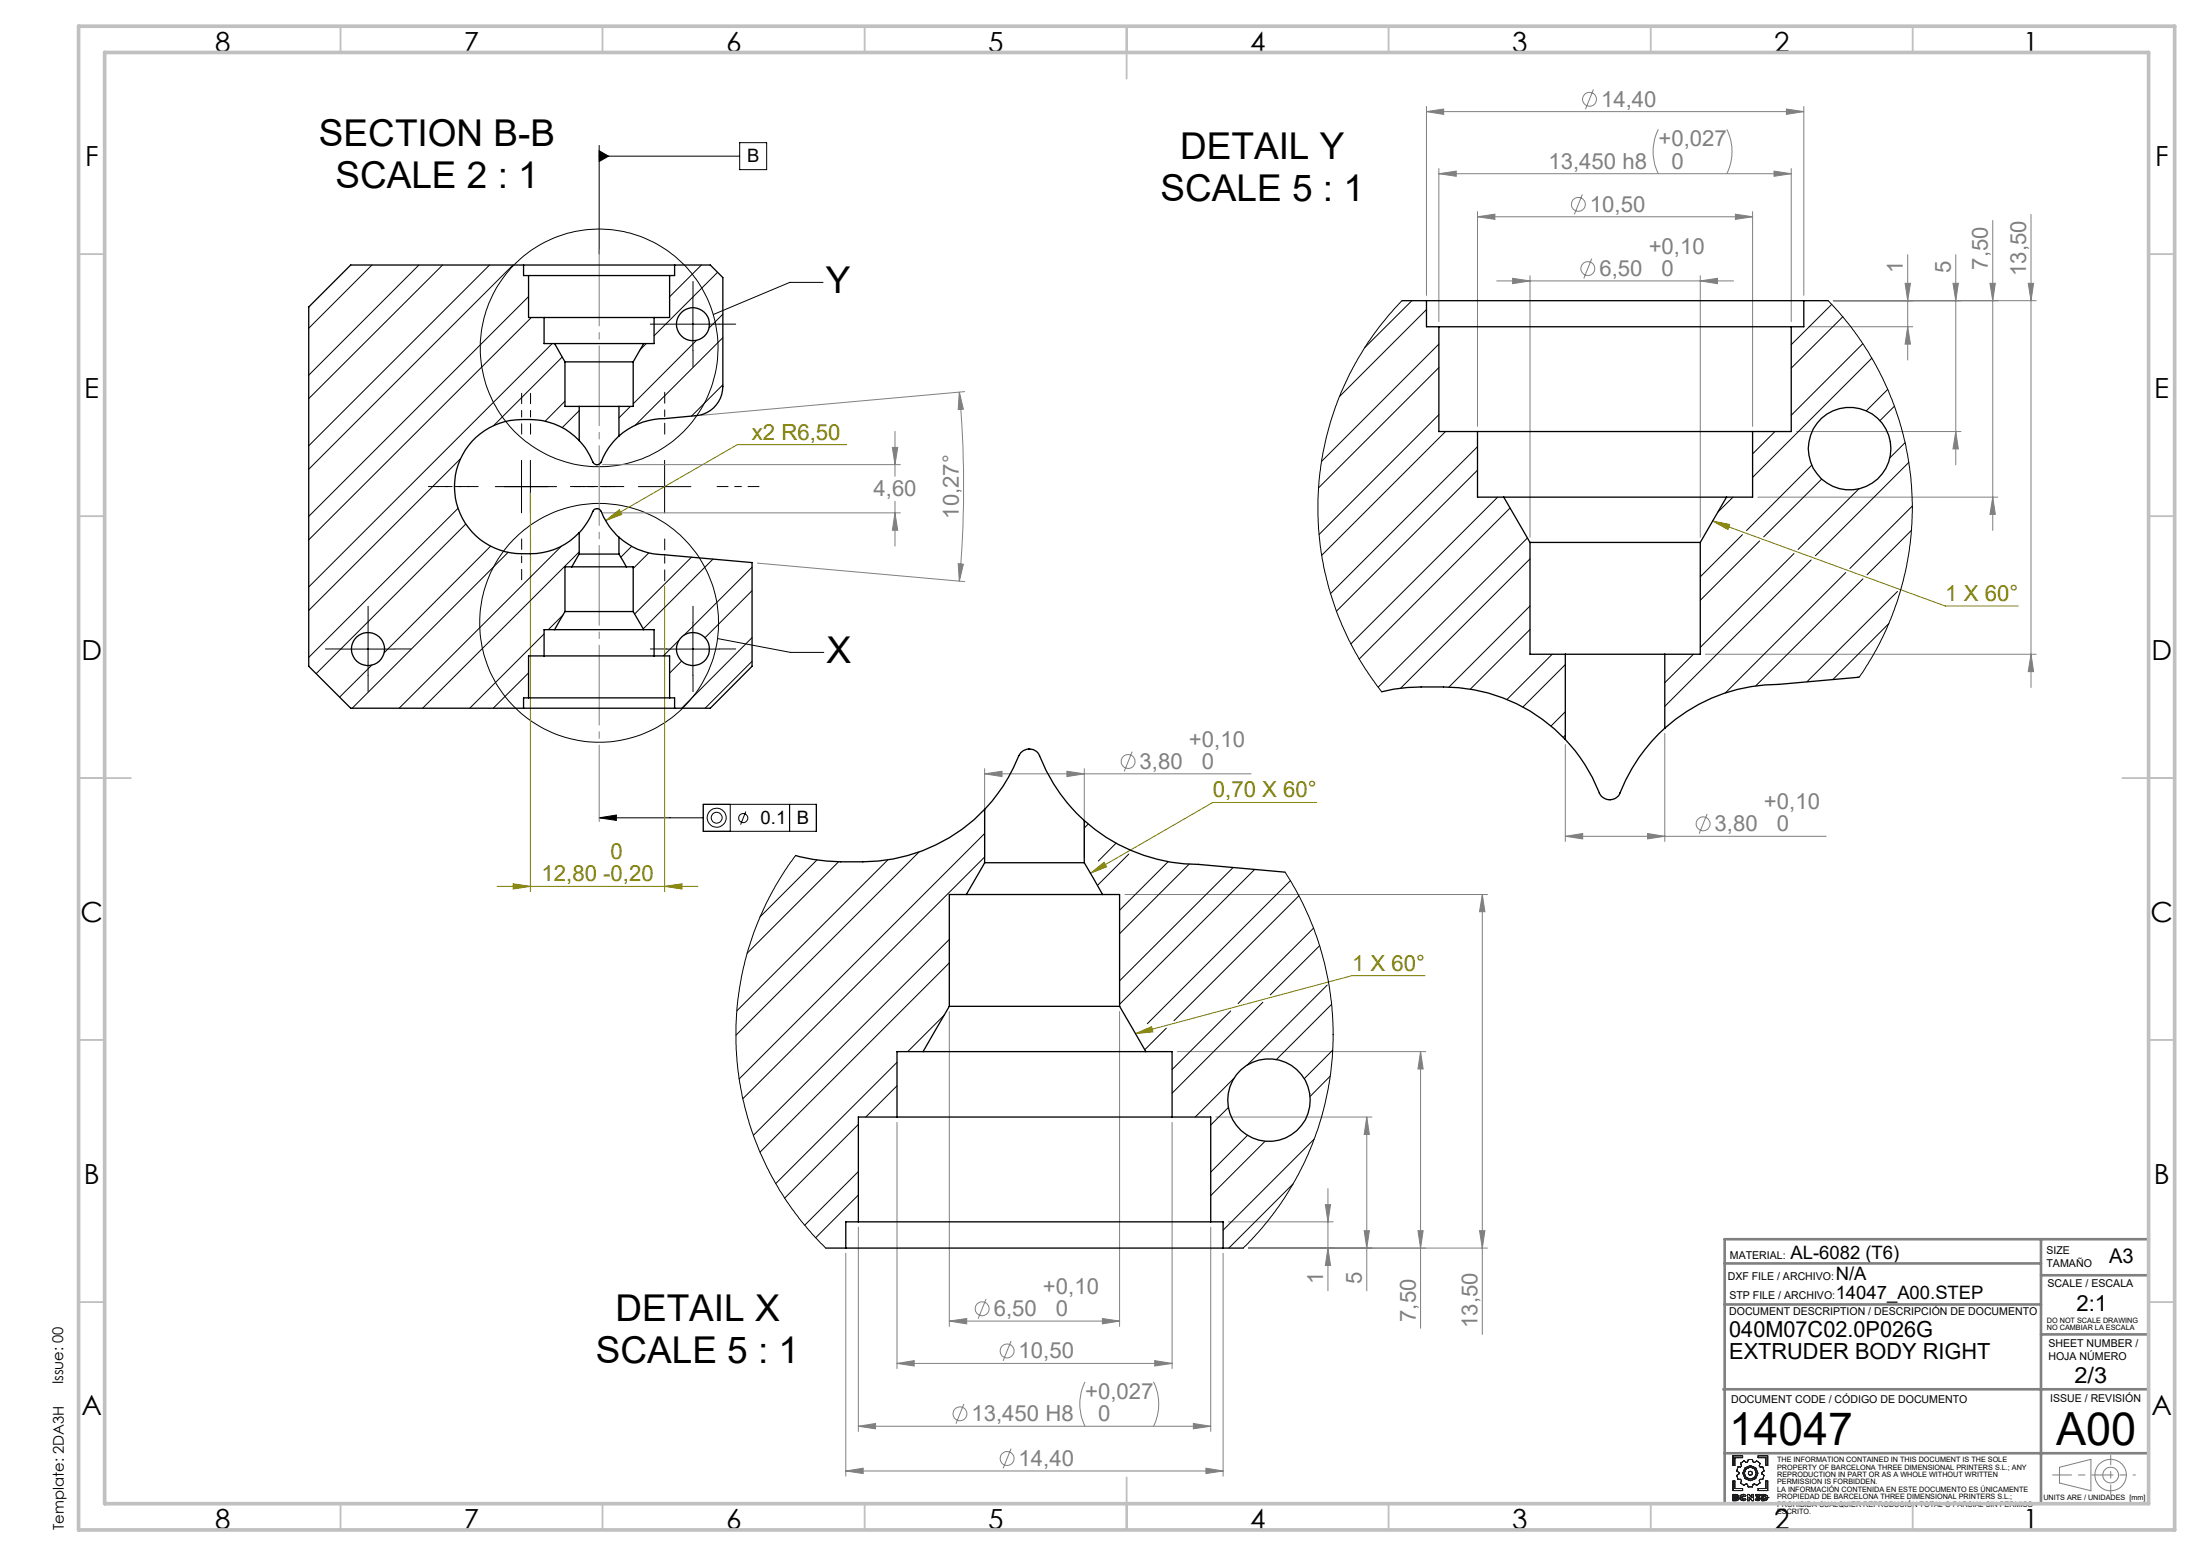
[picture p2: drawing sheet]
<svg xmlns="http://www.w3.org/2000/svg" width="420mm" height="297mm" viewBox="0 0 420 297" stroke-linecap="round" stroke-linejoin="round" font-family="sans-serif">
<g fill="none" stroke="#000" stroke-width=".19">
<path d="M114.3 29.8h26.8M114.3 27.8v20.7M114.3 28.8l1.8 1-1.8 1zM141.1 27.2h5.2v5.2h-5.2zM132.2 56.9v10M157.1 53.9h-6.4l-14.6 6.1M127.2 61.9h10M94.5 92.9h11.7M99.5 87.9v10M101.2 87.9v10M121.8 92.9h10M126.8 87.9v10"/>
<path d="M70.2 118.9v10M132.2 118.9v10M65.2 123.9h10M127.2 123.9h10M136.9 121.9l13.9 2.6h6.4M114.3 156.1h19.9M114.3 156.1l3.3-.5v1zM134.2 153.5h21.6v5.2h-21.6zM139.3 153.5v5.2M142.3 154.9l-1 2.5M150.7 153.5v5.2"/>
<circle cx="114.3" cy="66.4" r="22.7"/>
<circle cx="114.3" cy="118.9" r="22.8"/>
<circle cx="136.8" cy="156.1" r="1.82"/>
<circle cx="136.8" cy="156.1" r="1.04"/>
<circle cx="141.8" cy="156.1" r=".87"/>
</g>
<g fill="none" stroke="#808080" stroke-width=".19">
<path d="M304.1 17.1l-1.6 3.7M272.2 21.3l3.3-.5v1zM272.2 20.3v36.1M272.2 21.3h72M274.6 33.2l3.3-.5v1zM274.6 32.2v29.2M274.6 33.2h67.2M301.9 37.1l-1.5 3.8M316.4 24.7a9.6 9.6 0 0 0 0 8.5M329.5 24.7a9.3 9.3 0 0 1 0 8.5M338.5 32.7l3.3 .5-3.3 .5zM340.9 20.8l3.3 .5-3.3 .5z"/>
<path d="M341.8 32.2v29.2M344.2 20.3v36.1M281.9 41.4l3.4-.5v1zM281.9 40.4v41M281.9 41.4h52.5M285.6 53.6h45.2M288.6 53.1l3.4 .5-3.4 .5zM292 52.6v49.9M303.7 49.4l-1.5 3.8M324.4 53.6l3.3-.5v1zM324.4 52.6v49.9M331.2 40.9l3.2 .5-3.2 .5z"/>
<path d="M334.4 40.4v41M349.8 57.4h38.7M363.5 54.1h1.1l-.6 3.3zM364 48.6v20.1M372.7 54.1h1l-.5 3.3zM373.2 48.6v40.1M379.7 54.1h1.1l-.5 3.3zM380.3 42.1v59.1M387 54.1h1.1l-.5 3.3zM387.6 40.9v90.3M183.1 74.8l.7 3.3-1 .1zM183.1 74.8a200.8 200.8 0 0 1 0 36.1"/>
<path d="M184.1 74.8l-50.3 4.5M345.2 62.4h19.8M364 62.4l.6 3.3h-1.1zM115 88.7h56.8M115 97.9h56.8M170.3 85.4h1l-.5 3.3zM170.8 82.3v8.6M170.8 95.7v8.5M170.8 97.9l.5 3.3h-1zM335.5 94.9h45.7M342.8 82.4h31.4M373.2 82.4l.5 3.3h-1z"/>
<path d="M380.3 94.9l.5 3.3h-1.1zM144.5 107.5l39.6 3.5M182.8 107.6l1 .1-.7 3.2zM317.7 140v20.6M325.4 124.9h63.1M387.6 124.9l.5 3.3h-1.1zM187.9 147.7l3.3-.5v1zM187.9 146.7v17M187.9 147.7h50.8M203.6 147.2l3.3 .5-3.3 .5zM206.9 146.7v17M216 143.5l-1.5 3.7"/>
<path d="M298.7 159.6l3.3-.5v1zM298.7 142.1v18.5M298.7 159.6h49.8M314.4 159.1l3.3 .5-3.3 .5zM325.8 155.4l-1.6 3.7M214.7 170.7h69.1M282.9 170.7l.5 3.3h-1.1zM282.9 170.7v84M181.2 193.1v60.1M213.6 193.1v60.1M171.2 214.2v47M223.7 214.2v47"/>
<path d="M224.6 200.7h47.5M232 213.2h29.8M260.8 213.2v33.2M260.8 213.2l.5 3.3h-1zM271.1 200.7l.5 3.3h-1zM271.1 200.7v52.8M161.4 239.2v42.6M163.8 234.2v39M231 234.2v39M233.4 239.2v42.6M234.4 233.2h20M252.9 229.9h1l-.5 3.3z"/>
<path d="M253.4 238.2l.5 3.3h-1zM253.4 226.9v19.5M260.3 234.9h1l-.5 3.3zM270.6 234.9h1l-.5 3.3zM282.3 234.9h1.1l-.5 3.3zM283.8 238.2h-45.6M181.2 252.2l3.3-.5v1zM181.2 252.2h32.4M188.2 247.9l-1.5 3.8M192.9 256l-1.5 3.7M210.4 251.7l3.2 .5-3.2 .5zM220.3 259.7l3.4 .5-3.4 .5z"/>
<path d="M163.8 272.2l3.3-.5v1zM163.8 272.2h67.2M171.2 260.2l3.2-.5v1zM171.2 260.2h52.5M183.9 268l-1.5 3.7M192.9 276.5l-1.5 3.8M207 263.8a9.6 9.6 0 0 0 0 8.4M220.1 263.8a9.3 9.3 0 0 1 0 8.4M227.7 271.7l3.3 .5-3.3 .5zM161.4 280.8l3.3-.6v1.1zM161.4 280.8h72M230.1 280.2l3.3 .6-3.3 .5z"/>
<path d="M393 280.1l6-1.6v6l-6-1.4z"/>
<circle cx="303.3" cy="19" r="1.33"/>
<circle cx="301.2" cy="39" r="1.32"/>
<circle cx="303" cy="51.3" r="1.32"/>
<circle cx="215.3" cy="145.4" r="1.33"/>
<circle cx="325" cy="157.2" r="1.33"/>
<circle cx="187.4" cy="249.8" r="1.32"/>
<circle cx="192.2" cy="257.9" r="1.32"/>
<circle cx="183.2" cy="269.9" r="1.32"/>
<circle cx="192.2" cy="278.4" r="1.32"/>
<circle cx="402.7" cy="281.6" r="3"/>
<circle cx="402.8" cy="281.5" r="1.49"/>
</g>
<g fill="none" stroke="#191924" stroke-width=".19">
<path d="M330.7 277.9h1.8v.3h-1.5v1.5h-.3zM332.1 279.3l.7-.5 .4 .3 .3-.1 .1-.4h.8l.1 .4 .3 .1 .4-.3 .7 .5-.2 .5 .2 .2h.5l.2 .8-.4 .3v.2l.4 .3-.2 .8h-.5l-.2 .2 .1 .5-.6 .4-.4-.3-.3 .1-.1 .5h-.8l-.2-.5-.2-.1-.4 .3-.7-.4 .2-.5-.2-.2h-.5l-.2-.8 .4-.3v-.2l-.4-.3 .2-.8h.5l.2-.2zM335.5 277.9h1.8v1.8h-.3v-1.5h-1.5zM330.7 282.7h.3v1.4h1.5v.4h-1.8zM331 285.5l.4 .1-.4 .1zM331 286l.4 .1-.4 .1zM331.3 285.3l.3 .1 .1 .1M331.3 285.3h.2l.2 .2M331.3 285.3h-.6v1.2l.9-.1 .2-.3M331.4 285.6h.1M331.4 286.1h.1M331.7 285.5l-.2 .3 .3 .3"/>
<path d="M331.7 285.5h.1M331.8 286.1h.1M332 285.9l.2 .3 .4 .3 .6-.3M332 285.9l.1 .3 .2 .2 .5 .1 .4-.3M332 285.9h.1M332.4 285.9l.1 .2 .2 .1 .2-.2M332.4 285.9l.1 .2 .4-.1M332.4 285.9h.1M332.9 285.7l-.2-.2-.3 .1v.3M332.9 285.7l-.4-.1-.1 .3M332.9 286l.3 .2M333.2 285.5l-.5-.3-.5 .2-.2 .5"/>
<path d="M333.2 285.5l-.4-.3-.5 .1-.3 .6M333.2 285.5l-.3 .2M333.5 285.3h.3l.5 .6v-.6h.3v1.2h-.3l-.5-.7v.7h-.3zM335.1 286l.3 .2 .2-.1-.2 .1zM335.1 286l-.2 .2M335.5 284.1h1.5v-1.4h.3v1.8h-1.8zM335.6 286.1l-.4-.2v-.2l.3-.2h-.5v-.2h.8v.2l-.2 .2 .3 .4M335.6 286.1h.1M335.9 286.1l-.2 .3-.3 .1-.5-.3M335.9 286.1l-.2 .3-.4 .1-.4-.3M335.9 286.1h.1M336.2 285.3h.5l.5 .2 .2 .4-.3 .4-.9 .2z"/>
<path d="M336.6 285.5l.3 .1v.5h-.3zM337 285.9h.1M337.4 285.9h.1"/>
<circle cx="334" cy="281.2" r="1.14"/>
<circle cx="334" cy="281.2" r=".39"/>
<circle cx="334" cy="281.2" r="1.45"/>
</g>
<g fill="none" stroke="#808000" stroke-width=".19">
<path d="M101.2 94v76.2M115.6 99.4l2.6-2.1 .5 .9zM161.6 84.9h-20.9l-25.1 14.5M326.8 99.4l3.3 .7-.4 1zM326.8 99.4l44.4 16.3h13.9M126.8 111.9v58.3M251.2 153.2h-19.8l-23.3 13.5M94.9 169.2h38.3M97.9 168.7l3.3 .5-3.3 .5zM126.8 169.2l3.3-.5v1zM208.1 166.7l2.6-2.1 .5 .8zM216.7 197.3l3-1.3 .3 1z"/>
<path d="M271.9 186.2h-13.9l-41.3 11.1"/>
</g>
<path d="M89.5 92.9h-7.8M91.2 92.9h-7.8M99.5 82.9v-7.8M101.2 82.9v-7.8M109.5 92.9h7.8M111.2 92.9h7.8M99.5 102.9v7.8M101.2 102.9v7.8" fill="none" stroke="#000" stroke-width=".19" stroke-dasharray="15.2 1.3 1.3 1.3" stroke-dashoffset="13.2"/>
<path d="M116.8 92.9h-8M126.8 82.9v-8M136.8 92.9h8M126.8 102.9v8" fill="none" stroke="#000" stroke-width=".19" stroke-dasharray="15.2 1.3 1.3 1.3" stroke-dashoffset="13.1"/>
<path d="M132.2 56.9v-3.2M127.2 61.9h-3.1M132.2 66.9v3.1M137.2 61.9h3.2M70.2 118.9v-3.2M132.2 118.9v-3.2M65.2 123.9h-3.1M70.2 128.9v3.1M75.2 123.9h3.2M127.2 123.9h-3.1M132.2 128.9v3.1M137.2 123.9h3.2" fill="none" stroke="#000" stroke-width=".19" stroke-dasharray="15.2 1.3 1.3 1.3"/>
<path d="M114.3 47.6v109.2" fill="none" stroke="#808080" stroke-width=".19" stroke-dasharray="15.2 1.3 1.3 1.3" stroke-dashoffset=".6"/>
<path d="M391.7 281.5h11.1" fill="none" stroke="#808080" stroke-width=".19" stroke-dasharray="15.2 1.3 1.3 1.3" stroke-dashoffset="11.6"/>
<path d="M402.8 281.5h4.7" fill="none" stroke="#808080" stroke-width=".19" stroke-dasharray="15.2 1.3 1.3 1.3" stroke-dashoffset="14.8"/>
<path d="M402.8 277.8v7.4" fill="none" stroke="#808080" stroke-width=".19" stroke-dasharray="15.2 1.3 1.3 1.3" stroke-dashoffset="13.4"/>
<path d="M329.1 236.5h80.9v50.5h-80.9zM389.5 236.5v50.5M329.1 249h60.4M329.1 241.2h60.4M389.5 243.4h20.5M389.5 254.7h20.5M328.9 265.2h81.1M329.1 277.4h80.9" fill="none" stroke="#808080" stroke-width=".5"/>
<g fill="none" stroke="#c0c0c0" stroke-width=".35">
<path d="M65 5v5M115 5v5M165 5v5M215 5v10M265 5v5M315 5v5M365 5v5M15 48.5h5M410 48.5h5M15 98.5h5M410 98.5h5M15 148.5h10"/>
<path d="M405 148.5h10M15 198.5h5M410 198.5h5M15 248.5h5M410 248.5h5M65 287v5M115 287v5M165 287v5M215 282v10M265 287v5M315 287v5M365 287v5"/>
</g>
<path d="M15 5h400v287h-400zM20 10h390v277h-390z" fill="none" stroke="#c0c0c0" stroke-width=".7"/>
<path d="M114.3 156.1l3.3-.5v1zM114.3 28.8l1.8 1-1.8 1z" fill="#000"/>
<g fill="#808000">
<path d="M115.6 99.4l3.1-1.2-.5-.9zM326.8 99.4l3.3 .7-.4 1zM216.7 197.3l3-1.3 .3 1zM208.1 166.7l2.6-2.1 .5 .8z"/>
<path d="M97.9 168.7l3.3 .5-3.3 .5zM126.8 169.2l3.3-.5v1z"/>
</g>
<g fill="#808080">
<path d="M170.3 85.4h1l-.5 3.3zM170.8 97.9l.5 3.3h-1z"/>
<path d="M298.7 159.6l3.3-.5v1zM314.4 159.1l3.3 .5-3.3 .5zM288.6 53.1l3.4 .5-3.4 .5zM324.4 53.6l3.3-.5v1zM281.9 41.4l3.4-.5v1zM331.2 40.9l3.2 .5-3.2 .5zM274.6 33.2l3.3-.5v1zM338.5 32.7l3.3 .5-3.3 .5zM272.2 21.3l3.3-.5v1zM340.9 20.8l3.3 .5-3.3 .5zM181.2 252.2l3.3-.5v1zM210.4 251.7l3.2 .5-3.2 .5zM161.4 280.8l3.3-.6v1.1zM230.1 280.2l3.3 .6-3.3 .5z"/>
<path d="M171.2 260.2l3.2-.5v1zM220.3 259.7l3.4 .5-3.4 .5zM163.8 272.2l3.3-.5v1zM227.7 271.7l3.3 .5-3.3 .5z"/>
<path d="M203.6 147.2l3.3 .5-3.3 .5zM187.9 147.7l3.3-.5v1z"/>
<path d="M253.4 238.2l.5 3.3h-1zM252.9 229.9h1l-.5 3.3zM260.3 234.9h1l-.5 3.3zM260.8 213.2l.5 3.3h-1zM270.6 234.9h1l-.5 3.3zM271.1 200.7l.5 3.3h-1z"/>
<path d="M182.8 107.6l1 .1-.7 3.2zM183.1 74.8l.7 3.3-1 .1z"/>
<path d="M363.5 54.1h1.1l-.6 3.3zM364 62.4l.6 3.3h-1.1zM372.7 54.1h1l-.5 3.3zM373.2 82.4l.5 3.3h-1zM379.7 54.1h1.1l-.5 3.3zM380.3 94.9l.5 3.3h-1.1zM387 54.1h1.1l-.5 3.3zM387.6 124.9l.5 3.3h-1.1zM282.9 170.7l.5 3.3h-1.1zM282.3 234.9h1.1l-.5 3.3z"/>
</g>
<g fill="none" stroke="#000" stroke-width=".19">
<path d="M71 50.6l-12.1 12M79.9 50.6l-21 21M84.5 50.6l-25.6 25.5M93.4 50.6l-34.5 34.5M97.9 50.6l-39 39M100.9 56.6l-42 42M133.8 50.6l-6 6.1M136.9 52l-12.1 12.1M137.9 60l-2.6 2.6M267.5 57.4l-2.7 3-3.6 4.8-3 4.9-2.2 4.6-1.1 2.8-1.8 5.8-1 5.5-.5 4.3-.1 5.4 .5 5.8 .8 5 1.1 3.9 1.5 4.4 2.5 5.6 2.7 4.6 3.1 4.2M269.4 57.4l-9 9M272.2 59.1l-16.6 16.6"/>
<path d="M348.9 57.4l2.7 3.1 2.7 3.4 2.2 3.3 2.7 5 1.8 4.1 1.8 5.3 1.2 5.3 .7 4.6 .2 4.4-.2 6-.5 4-1 4.9-1.3 4.4-2.1 5.3-2.3 4.5-2.7 4.2M349.5 58.1l-7.7 7.7M101.4 60.6l-42.5 42.4M105.4 65.6l-46.5 46.4M107.3 68.2l-13.1 13M107.8 76.6l-3.8 3.8M110.5 78.4l-3.2 3.2M120.3 77.6l-2.2 2.2M123.3 65.6l-1.2 1.2M132.9 64.9l-12.1 12.2M137.9 73.4l-6 6M137.9 64.4l-16.7 16.8"/>
<path d="M274.6 65.7l-22.4 22.4M274.6 79.2l-22.9 22.8M274.6 70.2l-23 22.9M351.6 60.5l-9.8 9.8M355.5 65.6l-13.7 13.7M357.2 68.4l-22.8 22.7M360.2 74.3l-4.1 4.1M361.5 77.5l-2.8 2.8M87.4 97l-28.5 28.5M87.9 87.6l-29 28.9M275.8 82.4l-23.6 23.6M281.9 85.3l-28 28"/>
<path d="M281.9 89.7l-26.9 27M285.8 94.9l-28 28M288.1 97l-28.7 28.8M330.7 94.9l-3 2.9M338.7 82.4l-4.3 4.2M345.7 88.8l-12.4 12.5M347.6 91.4l-11.1 11.1M354.7 93.3l-11.6 11.6M363.5 84.5l-2.9 2.9M364.2 88.3l-17.8 17.8M364.9 96.6l-11.9 11.9M88.9 100l-28.6 28.6"/>
<path d="M93.6 104.2l-20.3 20.4M96.9 105.4l-29.7 29.8M107.1 104.3l-30.9 30.9M107.4 117.4l-2.8 2.8M110.5 105.3l-29.9 29.9M120.5 104.3l-2 2.1M123.8 105.5l-3 3M131.9 106.4l-10.8 10.8M136.1 106.7l-13.4 13.3M143.5 108.3l-12.9 12.9M143.5 112.7l-9 9M291.5 102.7l-28.5 28.5"/>
<path d="M292 115.7l-15.5 15.5M292 106.7l-24.7 24.7M332.5 102.1l-8.1 8M335.8 103.3l-11.4 11.3M342.3 105.7l-17.9 17.9M345.6 106.9l-27.9 27.9M352.2 109.3l-23 23M355.5 110.5l-20.5 20.4M360.4 119l-10.7 10.7M362.1 112.9l-17.3 17.2M364.7 101.2l-8.4 8.5M70.9 127l-6.1 6.1"/>
<path d="M100.9 128.4l-6.8 6.8M103.8 121l-14.2 14.2M129.5 122.2l-2.9 3M130.1 126.2l-2.3 2.3M143.5 121.7l-13.4 13.5M143.5 126.2l-9 9M292 120.2l-11.4 11.3M296.2 124.9l-8.7 8.6M298.7 135.9l-2.7 2.7M298.7 126.9l-8.1 8M323.1 124.9l-5.4 5.4M187.9 159.1l-46.9 46.8"/>
<path d="M207.6 157.3l-.7 .7M298.7 140.3l-.4 .4M151.8 163.3l-1.4 1.9-1.8 2.8-2.4 4.5-2.3 5.3-1.3 4.2-1.1 4.5-.9 6.1-.2 3v3.7l.2 3 .7 5.3 1.4 5.7 1.7 5 2 4.7 2.3 4.1 2.4 3.5 2.4 3.3 4.1 4.3M155.9 164.1l-10.9 10.9M160.1 164.5l-17.5 17.5M169.4 164.1l-28.8 28.8M175.4 162.6l-35 35M181.2 179.3l-37.4 37.4M187.9 163.6l-46.2 46.1M213 160.9l-3.4 3.5M215.4 163l-6 6M222.9 164.5l-9.3 9.2"/>
<path d="M226.9 164.9l-13.3 13.3M235.3 165.6l-21.7 21.6M239.4 165.9l-25.8 25.8M245.2 166.5l2.8 4.8 1.9 4 1.6 4.2 1.2 4.3 1 4.9 .6 5.1 .1 5-.5 5.9-.4 3-1.3 5.6-1.8 5.1-1.7 4-2 3.6-2.7 4.3-2.9 3.7-3.9 4.2M246.2 168.1l-27.3 27.3M247.9 171l-23.9 23.8M250.6 177.2l-14.3 14.4M180.2 193.7l-7 7M181.2 183.8l-36.2 36.1M222.6 196.2l-4.2 4.2M234.8 193l-11.1 11.1M241 191.3l-17.3 17.4"/>
<path d="M251.8 180.5l-9.4 9.4M253.3 188l-15.3 15.3M254.1 191.7l-10.5 10.5M163.8 214.6l-14.1 14.1M171.2 202.8l-23.2 23.1M171.2 207.3l-6 5.9M234.4 211.4l-3.4 3.3M235.5 205.8l-7.4 7.4M238.1 216.7l-7.1 7M241.4 217.8l-10.4 10.4M250.8 217.4l-17.4 17.4M253.8 205.4l-3.8 3.9"/>
<path d="M254.3 200.4l-5.4 5.5M163.8 223.6l-10.2 10.3M163.8 228.1l-8.2 8.2M246.8 226l-12.3 12.2"/>
</g>
<g fill="none" stroke="#000" stroke-width=".25">
<path d="M99.9 50.6h28.8M99.9 50.6v2h1M99.9 50.6h-33l-8 8v68.6l8 8h33M100.9 52.6h26.9M100.9 52.6v8h2.9M127.8 52.6v8h-3M128.7 50.6h6.8l2.4 2.4v20.8a5.6 5.6 0 0 1-5 5.5l-6.1 .6a13 13 0 0 0-8.7 3.3M128.7 50.6v2h-.9M267.5 57.4h4.7M272.2 57.4h72M272.2 57.4v5h2.4M344.2 57.4v5h-2.4"/>
<path d="M344.2 57.4h4.7M103.8 60.6h21M103.8 60.6v5h2M105.8 65.6l2 3.5M105.8 65.6h17M107.8 69.1h13M107.8 69.1v8.5h2.7M110.5 77.6h7.6M110.5 77.6v6.5M118.1 77.6v5.6M120.8 69.1v8.5h-2.7M122.8 65.6l-2 3.5"/>
<path d="M124.8 60.6v5h-2M274.6 62.4h67.2M274.6 62.4v20h7.3M341.8 62.4v20h-7.4M110.5 84.1a13.4 13.4 0 0 0-11-4 12.8 12.8 0 0 0-12.8 12.8 12.8 12.8 0 0 0 12.8 12.8 13.1 13.1 0 0 0 11-4M118.1 83.2a14.4 14.4 0 0 0-3.6 5.3 .91 .91 0 0 1-1.4-.5l-1.4-2.6-1.2-1.3M281.9 82.4h52.5M281.9 82.4v12.5h5M286.9 94.9l5.1 8.6M286.9 94.9h42.6M329.5 94.9l-5.1 8.6M334.4 82.4v12.5h-4.9"/>
<path d="M107.8 116.7l-2 3.5M107.8 116.7h13M109.1 108.2h10.4M109.1 108.2h-1.3v8.5M110.5 105.8h7.6M110.5 101.7a13.9 13.9 0 0 0 2.8-4.3 .9 .9 0 0 1 1.4 .2 13.1 13.1 0 0 0 3.4 4.9M110.5 105.8l-1.4 2.4M110.5 101.7v4.1M118.1 105.8l1.4 2.4M118.1 102.5a12.9 12.9 0 0 0 8.7 3.4l16.7 1.5v19.8l-8 8h-6.8M118.1 102.5v3.3M119.5 108.2h1.3v8.5"/>
<path d="M120.8 116.7l2 3.5M292 103.5h32.4M292 103.5v21.4h6.7M324.4 103.5v21.4h-6.7M99.9 135.2h28.8M100.9 133.2h26.9M100.9 133.2h-1v2M103.8 125.2h21M103.8 125.2h-2.9v8M105.8 120.2h17M105.8 120.2h-2v5M122.8 120.2h2v5"/>
<path d="M124.8 125.2h3v8M127.8 133.2h.9v2M263.7 132a39.6 39.6 0 0 1 11.7-.9 32.1 32.1 0 0 1 23.3 10M298.7 124.9h19M298.7 124.9v16.2M317.7 139a34.1 34.1 0 0 0-8.9 12.9 2.23 2.23 0 0 1-3.8-.9 31.7 31.7 0 0 0-6.3-9.9M317.7 124.9v14.1M354.8 129.2l-15.4 1.4a32.3 32.3 0 0 0-21.7 8.4M187.9 154.5a32.3 32.3 0 0 1-23.3 10 41.3 41.3 0 0 1-12.8-1.2M187.9 154.5v10.2M187.9 154.5a31.6 31.6 0 0 0 6.5-10.3 2.14 2.14 0 0 1 2.1-1.2 2.04 2.04 0 0 1 1.9 1.2 32.5 32.5 0 0 0 8.5 12.4M206.9 156.6a32.8 32.8 0 0 0 21.8 8.4l16.5 1.5"/>
<path d="M206.9 156.6v8.1M184.4 170.7h26M184.4 170.7h-3.2v21.4M187.9 164.7h19M187.9 164.7l-3.5 6M206.9 164.7l3.5 6M210.4 170.7h3.2v21.4M181.2 192.1l-5.1 8.6M181.2 192.1h32.4M213.6 192.1l5.1 8.6M171.2 213.2h52.5M171.2 213.2h-7.4v20"/>
<path d="M176.1 200.7h42.6M176.1 200.7h-4.9v12.5M218.7 200.7h5v12.5M223.7 213.2h7.3v20M157.6 238.2h3.8M161.4 238.2h72M163.8 233.2h67.2M163.8 233.2h-2.4v5M231 233.2h2.4v5M233.4 238.2h3.8"/>
<circle cx="132.2" cy="61.9" r="3.1"/>
<circle cx="352.9" cy="85.6" r="7.9"/>
<circle cx="70.2" cy="123.9" r="3.2"/>
<circle cx="132.2" cy="123.9" r="3.2"/>
<circle cx="242.1" cy="210" r="7.9"/>
</g>
<g font-size="8.7">
<text x="330" y="275.9">14047</text>
<text x="392.3" y="275.9">A00</text>
</g>
<g font-size="7.1">
<text x="60.9" y="27.8">SECTION B-B</text>
<text x="64" y="35.8">SCALE 2 : 1</text>
<text x="225.2" y="30.3">DETAIL Y</text>
<text x="221.5" y="38.4">SCALE 5 : 1</text>
<text x="157.6" y="55.8">Y</text>
<text x="157.7" y="126.5">X</text>
<text x="117.4" y="252.1">DETAIL X</text>
<text x="113.7" y="260.1">SCALE 5 : 1</text>
</g>
<g font-size="5.3">
<text x="41" y="9.9">8</text>
<text x="88.5" y="9.9">7</text>
<text x="138.5" y="9.9">6</text>
<text x="188.5" y="9.9">5</text>
<text x="238.5" y="9.9">4</text>
<text x="288.5" y="9.9">3</text>
<text x="338.5" y="9.9">2</text>
<text x="386" y="9.9">1</text>
<text x="16.2" y="31.7">F</text>
<text x="411.2" y="31.7">F</text>
<text x="16.1" y="75.9">E</text>
<text x="411.1" y="75.9">E</text>
<text x="15.5" y="125.9">D</text>
<text x="410.5" y="125.9">D</text>
<text x="15.4" y="175.9">C</text>
<text x="410.4" y="175.9">C</text>
<text x="16" y="225.9">B</text>
<text x="411" y="225.9">B</text>
<text x="15.5" y="270.2">A</text>
<text x="410.5" y="270.2">A</text>
<text x="41" y="291.9">8</text>
<text x="88.5" y="291.9">7</text>
<text x="138.5" y="291.9">6</text>
<text x="188.5" y="291.9">5</text>
<text x="238.5" y="291.9">4</text>
<text x="288.5" y="291.9">3</text>
<text x="338.5" y="291.9">2</text>
<text x="386" y="291.9">1</text>
</g>
<g font-size="4.2" fill="#808080">
<text x="305.5" y="20.4">14,40</text>
<text x="316.5" y="28">+0,027</text>
<text x="295.5" y="32.2">13,450 h8</text>
<text x="318.9" y="32.2">0</text>
<text x="303.4" y="40.4">10,50</text>
<text x="305.2" y="52.7">6,50</text>
<text x="314.6" y="48.4">+0,10</text>
<text x="317.1" y="52.7">0</text>
<text x="363.1" y="52.1" transform="rotate(-90 363.1 52.1)">1</text>
<text x="372.3" y="52.1" transform="rotate(-90 372.3 52.1)">5</text>
<text x="379.3" y="51.5" transform="rotate(-90 379.3 51.5)">7,50</text>
<text x="386.6" y="52.7" transform="rotate(-90 386.6 52.7)">13,50</text>
<text x="166.7" y="94.7">4,60</text>
<text x="183" y="99" transform="rotate(-90 183 99)">10,27°</text>
<text x="226.9" y="142.5">+0,10</text>
<text x="217.5" y="146.8">3,80</text>
<text x="229.4" y="146.8">0</text>
<text x="336.6" y="154.4">+0,10</text>
<text x="327.2" y="158.6">3,80</text>
<text x="339.1" y="158.6">0</text>
<text x="252.5" y="245.2" transform="rotate(-90 252.5 245.2)">1</text>
<text x="259.9" y="245.2" transform="rotate(-90 259.9 245.2)">5</text>
<text x="189.6" y="251.2">6,50</text>
<text x="199" y="247">+0,10</text>
<text x="201.5" y="251.2">0</text>
<text x="270.1" y="252.3" transform="rotate(-90 270.1 252.3)">7,50</text>
<text x="281.9" y="253.5" transform="rotate(-90 281.9 253.5)">13,50</text>
<text x="194.4" y="259.3">10,50</text>
<text x="207.1" y="267">+0,027</text>
<text x="185.4" y="271.3">13,450 H8</text>
<text x="209.6" y="271.3">0</text>
<text x="194.4" y="279.8">14,40</text>
</g>
<g font-size="4.2" fill="#808000">
<text x="143.5" y="83.9">x2 R6,50</text>
<text x="371.2" y="114.7">1 X 60°</text>
<text x="231.4" y="152.2">0,70 X 60°</text>
<text x="116.5" y="164">0</text>
<text x="103.3" y="168.2">12,80 -0,20</text>
<text x="258" y="185.3">1 X 60°</text>
</g>
<g font-size="4.2">
<text x="396.2" y="250.3">2:1</text>
<text x="330" y="255.2">040M07C02.0P026G</text>
<text x="330" y="259.5">EXTRUDER BODY RIGHT</text>
<text x="395.8" y="264">2/3</text>
</g>
<text font-size="3.9" x="402.5" y="241.1">A3</text>
<g font-size="3.5">
<text x="142.6" y="31">B</text>
<text x="145.1" y="157.3">0.1</text>
<text x="152.1" y="157.3">B</text>
<text x="341.7" y="240.4">AL-6082 (T6)</text>
<text x="350.3" y="244.3">N/A</text>
<text x="350.3" y="247.9">14047_A00.STEP</text>
</g>
<g font-size="2.8">
<text x="12.1" y="264.2" transform="rotate(-90 12.1 264.2)">Issue: 00</text>
<text x="12.2" y="292" transform="rotate(-90 12.2 292)">Template: 2DA3H</text>
</g>
<g font-size="2.1">
<text x="390.5" y="239.4">SIZE</text>
<text x="329.7" y="244.3">DXF FILE / ARCHIVO:</text>
<text x="330.1" y="240.4">MATERIAL:</text>
<text x="390.5" y="241.9">TAMAÑO</text>
<text x="390.7" y="245.6">SCALE / ESCALA</text>
<text x="330" y="251">DOCUMENT DESCRIPTION / DESCRIPCIÓN DE DOCUMENTO</text>
<text x="330" y="247.9">STP FILE / ARCHIVO:</text>
<text x="390.9" y="257.1">SHEET NUMBER /</text>
<text x="390.9" y="259.6">HOJA NÚMERO</text>
<text x="330.3" y="267.7">DOCUMENT CODE / CÓDIGO DE DOCUMENTO</text>
<text x="391.2" y="267.5">ISSUE / REVISIÓN</text>
</g>
<g font-size="1.4">
<text x="390.6" y="252.5">DO NOT SCALE DRAWING</text>
<text x="390.6" y="253.9">NO CAMBIAR LA ESCALA</text>
<text x="339.1" y="279.1">THE INFORMATION CONTAINED IN THIS DOCUMENT IS THE SOLE</text>
<text x="339.1" y="280.5">PROPERTY OF BARCELONA THREE DIMENSIONAL PRINTERS S.L.; ANY</text>
<text x="339.1" y="281.9">REPRODUCTION IN PART OR AS A WHOLE WITHOUT WRITTEN</text>
<text x="339.1" y="283.3">PERMISSION IS FORBIDDEN.</text>
<text x="339.1" y="284.7">LA INFORMACIÓN CONTENIDA EN ESTE DOCUMENTO ES ÚNICAMENTE</text>
<text x="339.1" y="286.1">PROPIEDAD DE BARCELONA THREE DIMENSIONAL PRINTERS S.L.;</text>
<text x="339.1" y="287.6">PROHIBIDA CUALQUIER REPRODUCIÓN TOTAL O PARCIAL SIN PERMISO</text>
<text x="389.9" y="286.3">UNITS ARE / UNIDADES [mm]</text>
<text x="339.1" y="289">ESCRITO.</text>
</g>
</svg>
